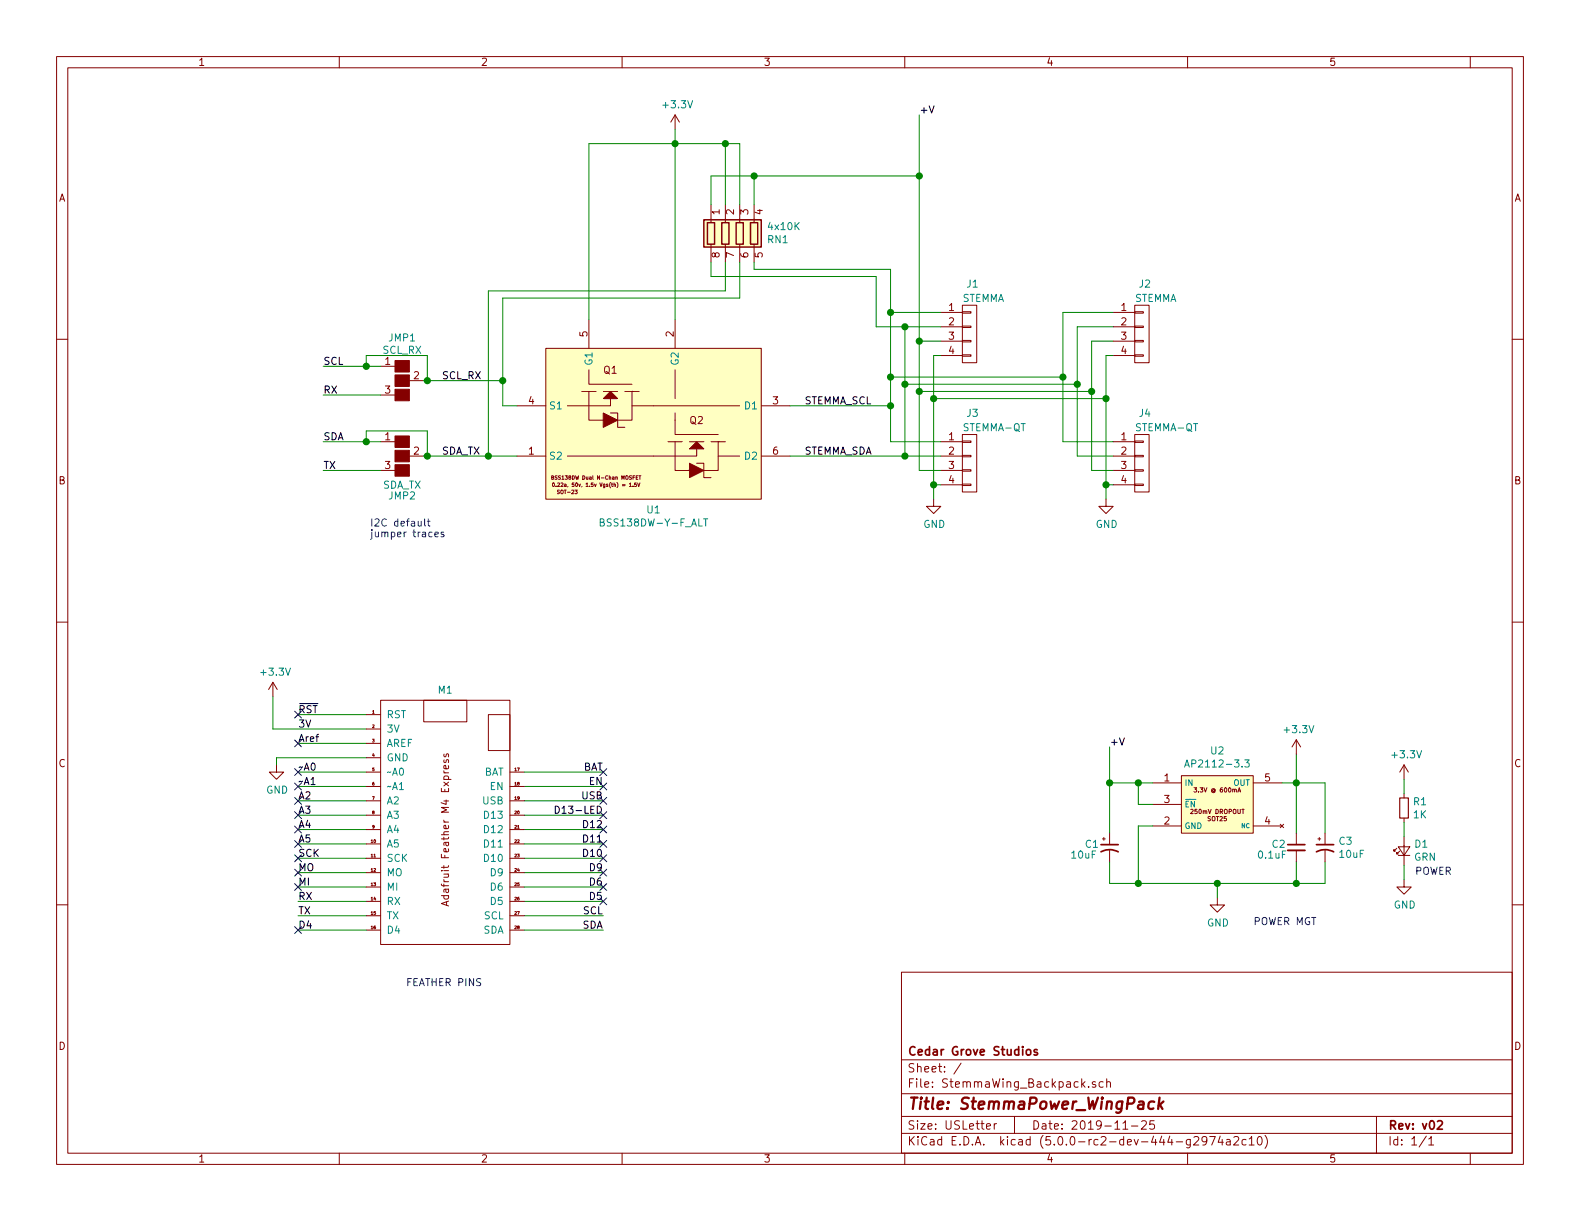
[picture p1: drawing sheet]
<svg xmlns="http://www.w3.org/2000/svg" width="279mm" height="216mm" viewBox="0 0 279 216" stroke-linecap="round" stroke-linejoin="round" font-family="sans-serif">
<g fill="none" stroke="#840000" stroke-width=".18">
<path d="M10 10h259.4v195.9h-259.4zM12 12h255.4v191.9h-255.4zM60 10v2M110 10v2M160 10v2M210 10v2M260 10v2M119.4 20.3l-.8 1.3M119.4 20.3v2.6M119.4 20.3l.7 1.3M125.7 36.2v3.2M128.3 36.2v3.2"/>
<path d="M130.8 36.2v3.2M133.3 36.2v3.2M10 60h2M104.1 56.5v5.1M119.4 56.5v5.1M125.7 43.2v3.2M128.3 43.2v3.2M130.8 43.2v3.2M133.3 43.2v3.2M166.4 55.2h3.8M166.4 57.8h3.8M170.2 57.7h1.5v.2h-1.5z"/>
<path d="M170.2 55.1h1.5v.3h-1.5zM170.2 54h2.5v10.1h-2.5zM196.8 55.2h3.9M196.8 57.8h3.9M200.7 57.7h1.5v.2h-1.5zM200.7 55.1h1.5v.3h-1.5zM200.7 54h2.5v10.1h-2.5zM267.4 60h2M67.3 64.8h2.5M67.3 69.9h2.5M67.3 78.1h2.5M72.4 67.3h2.5"/>
<path d="M91.4 71.8h5.1M96.5 61.6h38.1v26.7h-38.1zM102.9 69.2h2.5M104.1 65.4v2.5h7.7M104.1 69.2v5.1h2.6M106.7 74.3h.1M106.7 69.2h2.5M107.9 70.5v1.3h-7.6M107.9 73h1.3v2.6h1.3M110.5 69.2h2.5M111.8 69.2h.1M111.8 69.2v5.1h-2.6"/>
<path d="M111.8 71.8h19M118.1 78.1h2.5M119.4 73v3.8h7.6M119.4 78.1v5.1h2.5M119.4 65.4v5.1M121.9 78.1h2.6M123.2 79.4v1.2h-22.9M125.7 78.1h2.6M127 78.1h.1M127 78.1v5.1h-2.5M134.6 71.8h5.1M166.4 60.3h3.8"/>
<path d="M166.4 62.9h3.8M166.4 78.1h3.8M170.2 62.7h1.5v.3h-1.5zM170.2 60.2h1.5v.3h-1.5zM170.2 78h1.5v.2h-1.5zM170.2 76.8h2.5v10.2h-2.5zM196.8 60.3h3.9M196.8 62.9h3.9M196.8 78.1h3.9M200.7 78h1.5v.2h-1.5zM200.7 76.8h2.5v10.2h-2.5zM200.7 62.7h1.5v.3h-1.5z"/>
<path d="M200.7 60.2h1.5v.3h-1.5zM67.3 83.2h2.5M72.4 80.6h2.5M91.4 80.6h5.1M97.6 84.4h.2v-.2l-.2-.1v.7h.2l.1-.3-.1-.1M97.7 85.4h.1a.32 .32 0 0 1 .3 .3 .32 .32 0 0 1-.3 .3zM98.3 86h.1M98.6 85.4h.3l.1 .2-.4 .4h.4M111.9 86h.1M112.5 84.4h.2M112.5 85.4h-.3v.3l.2-.1 .2 .3-.2 .1h-.2M112.8 85.4l.2 .6 .2-.6"/>
<path d="M112.8 84.1h-.3v.7h.3M113 84.1h.3M113.2 84.1v.7M121.9 83.2h.1M123.2 81.9h1.3v2.6h1.2M127 80.6h3.8M134.6 80.6h5.1M165.1 88.3v1.2h1.3l-1.3 1.3-1.3-1.3h1.3M166.4 80.6h3.8M166.4 83.2h3.8M166.4 85.7h3.8M170.2 85.6h1.5v.3h-1.5z"/>
<path d="M170.2 83.1h1.5v.2h-1.5zM170.2 80.5h1.5v.3h-1.5zM195.6 88.3v1.2h1.2l-1.2 1.3-1.3-1.3h1.3M196.8 80.6h3.9M196.8 83.2h3.9M196.8 85.7h3.9M200.7 85.6h1.5v.3h-1.5zM200.7 83.1h1.5v.2h-1.5zM200.7 80.5h1.5v.3h-1.5zM10 110h2M267.4 110h2M48.3 120.7l-.8 1.2"/>
<path d="M48.3 120.7v2.5M48.3 120.7l.7 1.2M48.9 135.3v1.2h1.3l-1.3 1.3-1.3-1.3h1.3M64.8 126.4h2.5M64.8 136.5h2.5M64.8 139.1h2.5M64.8 128.9h2.5M64.8 131.4h2.5M64.8 134h2.5M67.3 123.8h22.9v43.2h-22.9zM74.9 123.8h7.6v3.8h-7.6zM78.5 134.4v.3l.2 .1h.1l.2-.4h.3v.4"/>
<path d="M78.5 133.4v.2l.2 .2h.1l.2-.4h.3v.4M79.3 135.4v.4l-.2 .1h-.6v-.5l.3-.1 .1 .6M86.4 126.4h3.8v6.3h-3.8zM90.2 136.5h2.5M90.2 139.1h2.5M203.8 138.4h5.1M208.9 137.2h12.7v10.1h-12.7zM211.1 139.3h.5l-.2 .3h.2v.4h-.5M219 139.9h.3M221.6 138.4h5.1M229.2 130.8v2.6M229.2 130.8l-.7 1.3"/>
<path d="M229.2 130.8l.8 1.3M248.3 135.3v2.5M248.3 135.3l-.8 1.2M248.3 135.3l.7 1.2M10 160h2M64.8 149.2h2.5M64.8 151.8h2.5M64.8 154.3h2.5M64.8 156.8h2.5M64.8 159.4h2.5M64.8 141.6h2.5M64.8 144.1h2.5"/>
<path d="M64.8 146.7h2.5M79 159.5v.6M79.3 159.3l-1.2 .5 1.2 .4M90.2 149.2h2.5M90.2 151.8h2.5M90.2 154.3h2.5M90.2 156.8h2.5M90.2 159.4h2.5M90.2 141.6h2.5M90.2 144.1h2.5M90.2 146.7h2.5M194.9 148.3h.6"/>
<path d="M195.2 148.1v.5M196.2 147.3v2.1M196.2 150.4v2M203.8 146.1h5.1M203.8 142.2h5.1M215.3 158.8v1.2h1.2l-1.2 1.3-1.3-1.3h1.3M218.9 140.1l.3-.8 .2 .8M221.6 146.1h5.1M226.4 145.7l.6 .7M227 145.7l-.6 .7M229.2 147.3v2.1M229.2 150.4v2"/>
<path d="M233 148.3h.6M233.3 148.1v.5M234.3 147.3v2.1M234.3 150.4v2M247 150l-.5 .5v-.3v.3h.3M247.3 149.7h2l-1 1.6zM247.3 151.3h2M247.5 150.5l-.5 .5v-.3v.3h.3M248.3 155.6v1.2h1.3l-1.3 1.3-1.3-1.3h1.3M248.3 140.3v.8M248.3 144.7v.7M248.3 148v5"/>
<path d="M267.4 160h2M64.8 161.9h2.5M64.8 164.5h2.5M90.2 161.9h2.5M90.2 164.5h2.5M159.4 171.9h108v32h-108zM159.4 197.4h108M159.4 193.4h108M159.4 187.4h108M170 188l-1.3 1.9M174.4 199.2l.8-.2-.1-.2-.4-.1-.3 .2 .1 .7h.6M175.8 198.7v1"/>
<path d="M176.2 198.7l-.3 .1-.1 .2M179.4 197.4v3M192.5 192.1v.2M193.7 191.3a.37 .37 0 0 0-.6 .2l.1 .2 .5 .1 .1 .2-.2 .3-.5-.1M195.1 191.3h-.5l-.2 .2v.6l.2 .2 .5-.1M195.7 191.4l.1-.1a.37 .37 0 0 1 .6 .2v.8M195.7 190.8v1.5M198.6 199.7h.8M200.1 199.1h1.1M201.9 198.3l.2-.1h.3l.3 .1v.3v.2l-.9 .9h.9M204.1 198.2h-.7l-.1 .7 .2-.1h.5l.2 .2-.1 .5-.2 .2-.6-.2M243.4 197.4v6.5"/>
<path d="M60 203.9v2M110 203.9v2M159.4 200.4h108M160 203.9v2M210 203.9v2M210.5 201.5v1.2l-.3 .3-.3-.1M210.5 201.5h-.4l-.3 .3 .1 .5 .2 .2 .4-.1M211.1 201.1l.3-.1h.3l.3 .4-1 1.1h1M213.4 201.6l-.1 .2a.48 .48 0 0 1-.7 0v-.7a.48 .48 0 0 1 .7-.1v.1a1.19 1.19 0 0 1-.2 1.3l-.4 .1M213.9 201h1l-.6 1.5M215.8 200.9l-.4 1.1h.9M216.1 201.5v1"/>
<path d="M216.9 201.5h.6l.1 1M217.6 201.8l-.6 .1a.29 .29 0 0 0-.2 .3 .29 .29 0 0 0 .2 .3l.6-.1M218.2 201.1l.2-.1h.4l.2 .4-.9 1.1h.9M220.3 201.5h-.4l-.3 .3 .1 .5 .2 .2 .4-.1M220.9 201.4l.4-.4v1.5M220.9 202.5h.9M222.5 201.1l.2-.1a.81 .81 0 0 1 .6 .6 .81 .81 0 0 1-.3 .8l-.2 .1a.79 .79 0 0 1-.3-1.4zM223.7 200.8a1.71 1.71 0 0 1 0 2.2M252.2 200.9l-1.2 1.9M252.7 201.4l.4-.4v1.5M252.7 202.5h.8M260 203.9v2"/>
</g>
<path d="M194.7 150.6a3.2 3.2 0 0 1 3 0M194.7 149.4h3M227.7 149.4h3.1M232.8 150.6a3.2 3.2 0 0 1 3 0M232.8 149.4h3M181.6 185.7l.2-.1 .4 .1v.7l-.2 .2-.4-.2zM183.4 185.6h-.3l-.2 .2v.2l.5 .1v.4h-.5M254.2 198.3l.2-.1h.4l.3 .4-1 1.1h1" fill="none" stroke="#840000" stroke-width=".3"/>
<path d="M204.1 194.8a.68 .68 0 0 0-1 .3l-.1 .6 .2 .3 .2 .1 .6-.1M205.1 194.1l-.3 2M205.1 195.3l.5 .8M205.7 194.8l-.8 .7" fill="none" stroke="#840000" stroke-width=".41"/>
<path d="M55 137.8l.4-.3v1.2M55 138.7h.7M55.1 135.1l.2-.2a.69 .69 0 0 1 .4 .7 .69 .69 0 0 1-.4 .6l-.2-.1-.1-.4zM98.2 142.5a.64 .64 0 0 1 .7 .7 .64 .64 0 0 1-.7 .6z" fill="none" stroke="#000" stroke-width=".18"/>
<g fill="none" stroke="#008400" stroke-width=".18">
<path d="M119.4 22.9v33.6M128.3 25.4v10.8M130.8 36.2v-10.8h-26.7v31.1M133.3 31.1v5.1M162.6 20.3v62.9h3.8M162.6 31.1h-36.9v5.1M125.7 46.4v2.5h29.2v8.9h11.5M128.3 46.4v5h-41.9v29.2M130.8 46.4v6.3h-41.9v19.1h2.5M133.3 46.4v1.2h24.2v30.5h8.9M157.5 55.2h8.9M160 57.8v22.8"/>
<path d="M196.8 55.2h-8.8v22.9h8.8M196.8 57.8h-6.3v22.8h6.3M57.1 64.8h10.2M57.1 69.9h10.2M57.1 78.1h10.2M64.8 64.8v-1.9h10.8v4.4M64.8 78.1v-1.9h10.8v4.4M74.9 67.3h14M139.7 71.8h17.8M157.5 66.7h30.5M160 67.9h30.5M162.6 60.3h3.8"/>
<path d="M162.6 69.2h30.4M165.1 70.5h30.5M166.4 62.9h-1.3v25.4M196.8 60.3h-3.8v22.9h3.8M196.8 62.9h-1.2v25.4M57.1 83.2h10.2M74.9 80.6h16.5M139.7 80.6h26.7M165.1 85.7h1.3M195.6 85.7h1.2M48.3 123.2v5.7h16.5M52.7 136.5h12.1"/>
<path d="M52.7 139.1h12.1M52.7 131.4h12.1M52.7 126.4h12.1M64.8 134h-15.9v1.3M92.7 136.5h14M92.7 139.1h14M196.2 138.4h7.6M196.2 132.1v15.2M201.3 138.4v3.8h2.5M226.7 138.4h7.6v8.9M229.2 133.4v13.9M248.3 137.8v2.5"/>
<path d="M52.7 141.6h12.1M52.7 144.1h12.1M52.7 146.7h12.1M52.7 149.2h12.1M52.7 151.8h12.1M52.7 154.3h12.1M52.7 156.8h12.1M52.7 159.4h12.1M92.7 141.6h14M92.7 144.1h14M92.7 146.7h14M92.7 149.2h14"/>
<path d="M92.7 151.8h14M92.7 154.3h14M92.7 156.8h14M92.7 159.4h14M196.2 152.4v3.8h38.1v-3.8M203.8 146.1h-2.5v10.1M215.3 156.2v2.6M229.2 152.4v3.8M248.3 145.4v2.6M248.3 153v2.6M52.7 161.9h12.1M52.7 164.5h12.1"/>
<path d="M92.7 161.9h14M92.7 164.5h14"/>
</g>
<g fill="#ffffc2" stroke="#ffffc2" stroke-width=".18">
<path d="M124.5 38.9h10.1v4.8h-10.1z"/>
<path d="M96.5 61.6h38.1v26.7h-38.1z"/>
<path d="M208.9 137.2h12.7v10.1h-12.7z"/>
</g>
<path d="M124.5 38.9h10.1v4.8h-10.1zM125.1 39.4h1.3v3.8h-1.3zM127.6 39.4h1.3v3.8h-1.3zM130.2 39.4h1.2v3.8h-1.2zM132.7 39.4h1.3v3.8h-1.3z" fill="none" stroke="#840000" stroke-width=".25"/>
<g fill="#840000" stroke="#840000" stroke-width=".18">
<path d="M69.8 68.8h2.6v2.1h-2.6z"/>
<path d="M69.8 66.3h2.6v2h-2.6z"/>
<path d="M69.8 63.8h2.6v2h-2.6z"/>
<path d="M69.8 82.2h2.6v2h-2.6z"/>
<path d="M69.8 79.6h2.6v2.1h-2.6z"/>
<path d="M69.8 77.1h2.6v2h-2.6z"/>
<path d="M121.9 81.9l2.6 1.3-2.6 1.3z"/>
<path d="M123.2 78.1l1.3 1.3h-2.6z"/>
<path d="M106.7 73l2.5 1.3-2.5 1.3z"/>
<path d="M107.9 69.2l1.3 1.3h-2.5z"/>
</g>
<path d="M247.5 141.1h1.5v3.6h-1.5z" fill="none" stroke="#840000" stroke-width=".2"/>
<path d="M106.1 92.4l.6-.1 .1-.4-.7-.2v1.3h.5l.3-.2v-.2l-.3-.2M124.4 91.7h.7M124.8 91.7v1.3M70.6 138.7l.4-.3v1.2M70.6 139.6h.7M70.7 135.9l.2-.1a.69 .69 0 0 1 .5 .6 .69 .69 0 0 1-.5 .7l-.2-.1-.1-.4zM209.5 135.6l.4-1.2 .4 1.2M209.6 135.3h.6M220.1 134.4h.8l-.4 .4 .4 .2v.5l-.2 .1-.6-.1" fill="none" stroke="#008484" stroke-width=".18"/>
<g fill="#008400" stroke="#008400" stroke-width=".25">
<circle cx="195.6" cy="85.7" r=".51"/>
<circle cx="165.1" cy="85.7" r=".51"/>
<circle cx="188" cy="66.7" r=".51"/>
<circle cx="190.5" cy="67.9" r=".51"/>
<circle cx="193" cy="69.2" r=".51"/>
<circle cx="195.6" cy="70.5" r=".51"/>
<circle cx="157.5" cy="66.7" r=".51"/>
<circle cx="160" cy="67.9" r=".51"/>
<circle cx="162.6" cy="69.2" r=".51"/>
<circle cx="165.1" cy="70.5" r=".51"/>
<circle cx="157.5" cy="71.8" r=".51"/>
<circle cx="160" cy="80.6" r=".51"/>
<circle cx="157.5" cy="55.2" r=".51"/>
<circle cx="160" cy="57.8" r=".51"/>
<circle cx="119.4" cy="25.4" r=".51"/>
<circle cx="128.3" cy="25.4" r=".51"/>
<circle cx="133.4" cy="31.1" r=".51"/>
<circle cx="86.4" cy="80.6" r=".51"/>
<circle cx="88.9" cy="67.3" r=".51"/>
<circle cx="201.3" cy="138.4" r=".51"/>
<circle cx="196.2" cy="138.4" r=".51"/>
<circle cx="201.3" cy="156.2" r=".51"/>
<circle cx="229.2" cy="138.4" r=".51"/>
<circle cx="215.3" cy="156.2" r=".51"/>
<circle cx="229.2" cy="156.2" r=".51"/>
<circle cx="162.6" cy="60.3" r=".51"/>
<circle cx="162.6" cy="31.1" r=".51"/>
<circle cx="64.8" cy="64.8" r=".51"/>
<circle cx="75.6" cy="67.3" r=".51"/>
<circle cx="64.8" cy="78.1" r=".51"/>
<circle cx="75.6" cy="80.6" r=".51"/>
</g>
<path d="M227.7 150.4h3.1" fill="none" stroke="#840000" stroke-width=".33"/>
<g fill="none" stroke="#000084" stroke-width=".18">
<path d="M52.1 125.8l1.2 1.2M52.1 130.8l1.2 1.3M52.1 135.9l1.2 1.2M52.1 138.5l1.2 1.2M53.3 125.8l-1.2 1.2M53.3 130.8l-1.2 1.3M53.3 135.9l-1.2 1.2M53.3 138.5l-1.2 1.2M106.1 138.5l1.2 1.2M106.1 135.9l1.2 1.2M107.3 138.5l-1.2 1.2M107.3 135.9l-1.2 1.2"/>
<path d="M52.1 141l1.2 1.2M52.1 143.5l1.2 1.3M52.1 146.1l1.2 1.2M52.1 148.6l1.2 1.2M52.1 151.2l1.2 1.2M52.1 153.7l1.2 1.2M52.1 156.2l1.2 1.3M53.3 141l-1.2 1.2M53.3 143.5l-1.2 1.3M53.3 146.1l-1.2 1.2M53.3 148.6l-1.2 1.2M53.3 151.2l-1.2 1.2"/>
<path d="M53.3 153.7l-1.2 1.2M53.3 156.2l-1.2 1.3M106.1 158.8l1.2 1.2M106.1 156.2l1.2 1.3M106.1 153.7l1.2 1.2M106.1 151.2l1.2 1.2M106.1 148.6l1.2 1.2M106.1 146.1l1.2 1.2M106.1 143.5l1.2 1.3M106.1 141l1.2 1.2M107.3 158.8l-1.2 1.2M107.3 156.2l-1.2 1.3"/>
<path d="M107.3 153.7l-1.2 1.2M107.3 151.2l-1.2 1.2M107.3 148.6l-1.2 1.2M107.3 146.1l-1.2 1.2M107.3 143.5l-1.2 1.3M107.3 141l-1.2 1.2M52.1 163.9l1.2 1.2M53.3 163.9l-1.2 1.2"/>
</g>
<path d="M75.1 91.7v1.1l.2 .2M75.6 92.2h.4M75.7 91.7v1.1l.3 .2M76.9 94.5l.6-.1-.1-.3h-.3l-.2 .2 .1 .6h.4M78.5 94.1h-.3l-.2 .2 .1 .1 .4 .2v.3h-.5" fill="none" stroke="#0000c2" stroke-width=".18"/>
<text font-size="2.8" fill="#840000" x="160.4" y="196.2">Title: StemmaPower_WingPack</text>
<g font-size="2.1" fill="#840000">
<text x="160.4" y="189.6">Sheet: /</text>
<text x="160.4" y="186.6">Cedar Grove Studios</text>
<text x="160.4" y="192.3">File: StemmaWing_Backpack.sch</text>
<text x="160.4" y="202.5">KiCad E.D.A. kicad (5.0.0-rc2-dev-444-g2974a2c10)</text>
<text x="160.4" y="199.7">Size: USLetter</text>
<text x="182.4" y="199.7">Date: 2019-11-25</text>
<text x="245.4" y="199.7">Rev: v02</text>
<text x="245.4" y="202.5">Id: 1/1</text>
</g>
<g font-size="1.8" fill="#840000">
<text x="35" y="11.6">1</text>
<text x="85" y="11.6">2</text>
<text x="135" y="11.6">3</text>
<text x="185" y="11.6">4</text>
<text x="235" y="11.6">5</text>
<text x="10.4" y="35.6">A</text>
<text x="267.8" y="35.6">A</text>
<text x="127.3" y="37.9" transform="rotate(-90 127.3 37.9)">1</text>
<text x="129.8" y="37.9" transform="rotate(-90 129.8 37.9)">2</text>
<text x="132.3" y="37.9" transform="rotate(-90 132.3 37.9)">3</text>
<text x="134.9" y="37.9" transform="rotate(-90 134.9 37.9)">4</text>
<text x="127.3" y="45.6" transform="rotate(-90 127.3 45.6)">8</text>
<text x="129.8" y="45.6" transform="rotate(-90 129.8 45.6)">7</text>
<text x="132.3" y="45.6" transform="rotate(-90 132.3 45.6)">6</text>
<text x="134.9" y="45.6" transform="rotate(-90 134.9 45.6)">5</text>
<text x="103.9" y="59.5" transform="rotate(-90 103.9 59.5)">5</text>
<text x="119.1" y="59.5" transform="rotate(-90 119.1 59.5)">2</text>
<text x="167.8" y="55">1</text>
<text x="167.8" y="57.5">2</text>
<text x="198.3" y="55">1</text>
<text x="198.3" y="57.5">2</text>
<text x="68.1" y="64.5">1</text>
<text x="167.8" y="60.1">3</text>
<text x="167.8" y="62.6">4</text>
<text x="198.3" y="60.1">3</text>
<text x="198.3" y="62.6">4</text>
<text x="68.1" y="69.6">3</text>
<text x="73.2" y="67.1">2</text>
<text x="93.5" y="71.5">4</text>
<text x="106.8" y="66.1">Q1</text>
<text x="136.7" y="71.5">3</text>
<text x="68.1" y="77.9">1</text>
<text x="122" y="75">Q2</text>
<text x="167.8" y="77.9">1</text>
<text x="198.3" y="77.9">1</text>
<text x="68.1" y="82.9">3</text>
<text x="73.2" y="80.4">2</text>
<text x="93.5" y="80.4">1</text>
<text x="136.7" y="80.4">6</text>
<text x="167.8" y="80.4">2</text>
<text x="167.8" y="82.9">3</text>
<text x="198.3" y="80.4">2</text>
<text x="198.3" y="82.9">3</text>
<text x="10.4" y="85.6">B</text>
<text x="167.8" y="85.5">4</text>
<text x="198.3" y="85.5">4</text>
<text x="267.8" y="85.6">B</text>
<text x="10.4" y="135.6">C</text>
<text x="267.8" y="135.6">C</text>
<text x="205.9" y="138.2">1</text>
<text x="205.9" y="142">3</text>
<text x="223.7" y="138.2">5</text>
<text x="205.9" y="145.8">2</text>
<text x="223.7" y="145.8">4</text>
<text x="79.4" y="158.7" transform="rotate(-90 79.4 158.7)">Adafruit Feather M4 Express</text>
<text x="10.4" y="185.6">D</text>
<text x="267.8" y="185.6">D</text>
<text x="35" y="205.5">1</text>
<text x="85" y="205.5">2</text>
<text x="135" y="205.5">3</text>
<text x="185" y="205.5">4</text>
<text x="235" y="205.5">5</text>
</g>
<g font-size="1.8" fill="#008484">
<text x="117.4" y="19.2">+3.3V</text>
<text x="136" y="40.7">4x10K</text>
<text x="135.8" y="43">RN1</text>
<text x="170.1" y="53.4">STEMMA</text>
<text x="171" y="50.9">J1</text>
<text x="200.6" y="53.4">STEMMA</text>
<text x="201.5" y="50.9">J2</text>
<text x="67.6" y="62.6">SCL_RX</text>
<text x="68.8" y="60.4">JMP1</text>
<text x="104.8" y="64.5" transform="rotate(-90 104.8 64.5)">G1</text>
<text x="120" y="64.5" transform="rotate(-90 120 64.5)">G2</text>
<text x="97" y="72.4">S1</text>
<text x="131.9" y="72.4">D1</text>
<text x="170.5" y="76.3">STEMMA-QT</text>
<text x="171" y="73.7">J3</text>
<text x="201" y="76.3">STEMMA-QT</text>
<text x="201.5" y="73.7">J4</text>
<text x="97" y="81.3">S2</text>
<text x="131.9" y="81.3">D2</text>
<text x="67.6" y="86.4">SDA_TX</text>
<text x="68.8" y="88.3">JMP2</text>
<text x="106.9" y="93.1">BSS138DW-Y-F_ALT</text>
<text x="114.5" y="90.8">U1</text>
<text x="163.3" y="93.3">GND</text>
<text x="193.8" y="93.3">GND</text>
<text x="46.3" y="119.5">+3.3V</text>
<text x="77.5" y="122.7">M1</text>
<text x="68.3" y="127">RST</text>
<text x="68.3" y="129.5">3V</text>
<text x="227.3" y="129.6">+3.3V</text>
<text x="68.3" y="132.1">AREF</text>
<text x="68.3" y="134.6">GND</text>
<text x="68.3" y="137.2">A0</text>
<text x="85.5" y="137.2">BAT</text>
<text x="210.5" y="135.7">AP2112-3.3</text>
<text x="214.1" y="133.4">U2</text>
<text x="246.3" y="134.1">+3.3V</text>
<text x="47.1" y="140.3">GND</text>
<text x="68.3" y="139.7">A1</text>
<text x="68.3" y="142.2">A2</text>
<text x="85.4" y="142.2">USB</text>
<text x="86.7" y="139.7">EN</text>
<text x="250" y="142.4">R1</text>
<text x="68.3" y="149.9">A5</text>
<text x="68.3" y="144.8">A3</text>
<text x="68.3" y="147.3">A4</text>
<text x="85.9" y="144.8">D13</text>
<text x="85.9" y="147.3">D12</text>
<text x="85.9" y="149.9">D11</text>
<text x="192" y="149.9">C1</text>
<text x="225" y="149.9">C2</text>
<text x="236.8" y="149.4">C3</text>
<text x="250" y="144.7">1K</text>
<text x="250.2" y="149.9">D1</text>
<text x="68.3" y="152.4">SCK</text>
<text x="68.3" y="154.9">MO</text>
<text x="85.9" y="152.4">D10</text>
<text x="86.9" y="154.9">D9</text>
<text x="189.6" y="151.8">10uF</text>
<text x="222.6" y="151.8">0.1uF</text>
<text x="237" y="151.7">10uF</text>
<text x="250.1" y="152.2">GRN</text>
<text x="68.3" y="157.5">MI</text>
<text x="68.3" y="160">RX</text>
<text x="86.9" y="157.5">D6</text>
<text x="86.9" y="160">D5</text>
<text x="246.5" y="160.7">GND</text>
<text x="68.3" y="162.6">TX</text>
<text x="68.3" y="165.1">D4</text>
<text x="85.4" y="165.1">SDA</text>
<text x="85.6" y="162.6">SCL</text>
<text x="213.4" y="163.8">GND</text>
</g>
<g font-size="1.8">
<text x="162.6" y="20.1">+V</text>
<text x="57.1" y="64.5">SCL</text>
<text x="57.1" y="69.6">RX</text>
<text x="78.1" y="67.1">SCL_RX</text>
<text x="142.2" y="71.5">STEMMA_SCL</text>
<text x="57.1" y="77.9">SDA</text>
<text x="57.1" y="82.9">TX</text>
<text x="78.1" y="80.4">SDA_TX</text>
<text x="142.2" y="80.4">STEMMA_SDA</text>
<text x="52.7" y="128.7">3V</text>
<text x="52.7" y="131.2">Aref</text>
<text x="52.7" y="126.1">RST</text>
<text x="196.2" y="131.8">+V</text>
<text x="52.7" y="136.3">A0</text>
<text x="103" y="136.3">BAT</text>
<text x="52.7" y="141.4">A2</text>
<text x="52.7" y="143.9">A3</text>
<text x="52.7" y="138.8">A1</text>
<text x="99.3" y="143.9">D13-LED</text>
<text x="102.9" y="141.4">USB</text>
<text x="104.2" y="138.8">EN</text>
<text x="52.7" y="149">A5</text>
<text x="52.7" y="146.4">A4</text>
<text x="103.4" y="146.4">D12</text>
<text x="103.4" y="149">D11</text>
<text x="52.7" y="151.5">SCK</text>
<text x="52.7" y="154.1">MO</text>
<text x="103.4" y="151.5">D10</text>
<text x="104.4" y="154.1">D9</text>
<text x="52.7" y="156.6">MI</text>
<text x="52.7" y="159.1">RX</text>
<text x="52.7" y="161.7">TX</text>
<text x="103.1" y="161.7">SCL</text>
<text x="104.4" y="156.6">D6</text>
<text x="104.4" y="159.1">D5</text>
<text x="52.7" y="164.2">D4</text>
<text x="102.9" y="164.2">SDA</text>
</g>
<g font-size="1.8" fill="#0000c2">
<text x="65.4" y="93.1">I2C default</text>
<text x="65.4" y="95">jumper traces</text>
<text x="250.2" y="154.7">POWER</text>
<text x="221.6" y="163.6">POWER MGT</text>
<text x="71.8" y="174.4">FEATHER PINS</text>
</g>
<g font-size="1.4" fill="#008484">
<text x="209.4" y="138.9">IN</text>
<text x="209.4" y="142.7">EN</text>
<text x="218.1" y="138.9">OUT</text>
<text x="209.4" y="146.6">GND</text>
</g>
<g font-size="1.1" fill="#840000">
<text x="210.8" y="143.9">250mV DROPOUT</text>
<text x="211.6" y="140.1">3.3V @ 600mA</text>
<text x="213.6" y="145.2">SOT25</text>
</g>
<text font-size="1.1" fill="#008484" x="219.6" y="146.4">NC</text>
<g font-size=".9" fill="#840000">
<text x="98.3" y="84.8">BSS138DW Dual N-Chan MOSFET</text>
<text x="98.8" y="87.3">SOT-23</text>
<text x="99.2" y="86.1">0.22a, 50v, 1.5v Vgs(th) = 1.5V</text>
</g>
<g font-size=".7" fill="#840000">
<text x="65.9" y="126.2">1</text>
<text x="65.9" y="128.7">2</text>
<text x="65.9" y="131.2">3</text>
<text x="65.9" y="133.8">4</text>
<text x="65.9" y="136.3">5</text>
<text x="91.1" y="136.3">17</text>
<text x="65.9" y="138.9">6</text>
<text x="65.9" y="141.4">7</text>
<text x="65.9" y="143.9">8</text>
<text x="91.1" y="138.9">18</text>
<text x="91.1" y="141.4">19</text>
<text x="91.1" y="143.9">20</text>
<text x="65.7" y="149">10</text>
<text x="65.9" y="146.5">9</text>
<text x="91.1" y="146.5">21</text>
<text x="91.1" y="149">22</text>
<text x="65.7" y="151.6">11</text>
<text x="65.7" y="154.1">12</text>
<text x="91.1" y="151.6">23</text>
<text x="91.1" y="154.1">24</text>
<text x="65.7" y="156.6">13</text>
<text x="65.7" y="159.2">14</text>
<text x="65.7" y="161.7">15</text>
<text x="91.1" y="156.6">25</text>
<text x="91.1" y="159.2">26</text>
<text x="91.1" y="161.7">27</text>
<text x="65.7" y="164.3">16</text>
<text x="91.1" y="164.3">28</text>
</g>
</svg>
